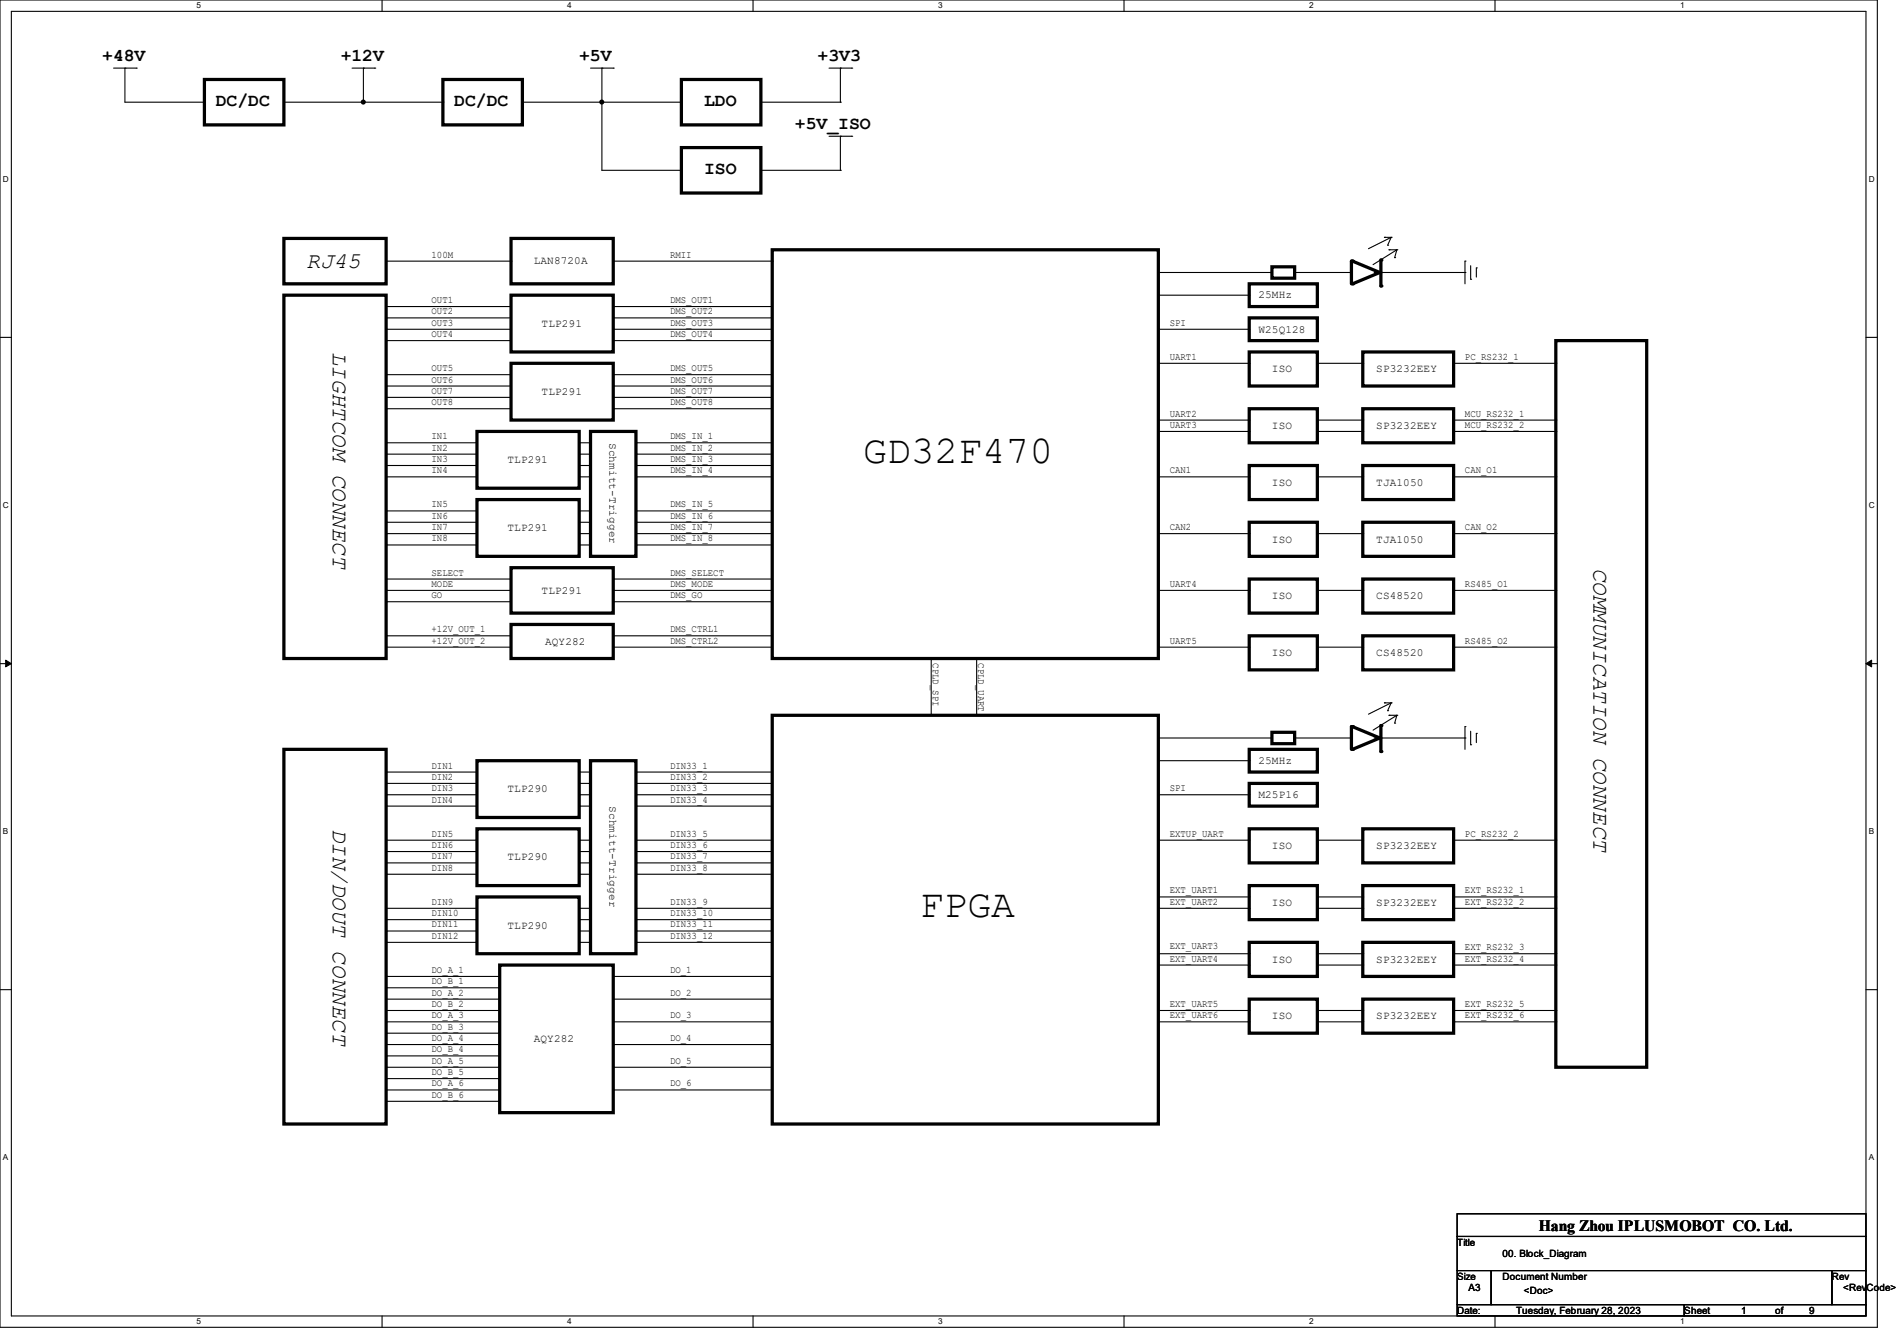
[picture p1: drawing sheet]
<svg xmlns="http://www.w3.org/2000/svg" width="297mm" height="210mm" viewBox="0 0 297 210" stroke-linecap="round" stroke-linejoin="round" font-family="sans-serif">
<g fill="none" stroke="#000" stroke-width=".17">
<path d="M0 0h293.9v207.9h-293.9zM1.8 1.8h290.3v204.3h-290.3zM17.8 10.7h3.5M19.6 10.7h.1M19.6 10.7v5.3h12.4M21.3 10.7h.1M32 16h.1M44.4 16h24.9M55.1 10.7h3.6M56.9 10.7h.1M56.9 16h.1M56.9 10.7v5.3"/>
<path d="M58.7 10.7h.1M59.8 0v1.8M69.3 16h.1M81.8 16h24.9M92.5 10.7h3.5M94.2 10.7h.1M94.2 16h.1M94.2 10.7v16h12.5M96 10.7h.1M106.7 16h.1M117.9 0v1.8M119.1 16h12.5"/>
<path d="M129.8 10.7h3.5M131.6 16h.1M131.6 10.7h.1M131.6 10.7v5.3M133.3 10.7h.1M176 0v1.8M234.1 0v1.8M106.7 26.7h.1M119.1 26.7h12.5M129.8 21.3h3.5M131.6 26.7h.1M131.6 21.3h.1"/>
<path d="M131.6 21.3v5.4M133.3 21.3h.1M216.7 37.2h.1M216.7 37.2h1.1M217.3 38.4h.1M217.5 39.1h.1M217.5 39.1h1.2M217.8 37.2h.1M217.8 37.2l-3.6 1.7M217.8 37.2l-.5 1.2M218.7 39.1h.1M218.7 39.1l-3.7 2.3"/>
<path d="M218.7 39.1l-.3 1.2M0 52.8h1.8M60.5 48h.1M60.5 49.8h.1M60.5 51.6h.1M60.5 53.3h.1M60.5 58.7h.1M60.5 51.6h19.5M60.5 40.9h19.5M60.5 48h19.5M60.5 49.8h19.5M60.5 53.3h19.5"/>
<path d="M60.5 58.7h19.5M80 40.9h.1M96 48h.1M96 49.8h.1M96 51.6h.1M96 53.3h.1M96 58.7h.1M96 51.6h24.9M96 40.9h24.9M96 48h24.9M96 49.8h24.9M96 53.3h24.9"/>
<path d="M96 58.7h24.9M120.9 40.9h.1M181.4 42.7h.1M181.4 51.6h14.2M181.4 46.2h14.2M181.4 42.7h17.7M181.4 56.9h14.2M195.6 51.6h.1M195.6 46.2h.1M195.6 56.9h.1M202.7 42.7h8.9M206.2 56.9h7.2"/>
<path d="M211.6 42.7h.1M213.4 56.9h.1M215.1 42.7h14.3M218.4 40.3h.1M227.6 56.9h16M229.4 40.9h.1M229.4 42.7h.1M229.4 40.9v3.5M230.3 43.7h.1M230.3 41.6v2.1M231.1 42h.1M231.1 42v1.4"/>
<path d="M243.6 56.9h.1M292.1 52.8h1.8M60.5 60.5h.1M60.5 62.2h.1M60.5 64h.1M60.5 69.3h.1M60.5 71.1h.1M60.5 72.9h.1M60.5 74.7h.1M60.5 60.5h19.5M60.5 62.2h19.5M60.5 64h19.5"/>
<path d="M60.5 69.3h14.2M60.5 71.1h14.2M60.5 72.9h14.2M60.5 74.7h14.2M90.7 69.3h.1M90.7 71.1h.1M90.7 72.9h.1M90.7 74.7h.1M90.7 69.3h1.8M90.7 71.1h1.8M90.7 72.9h1.8M90.7 74.7h1.8"/>
<path d="M96 60.5h.1M96 62.2h.1M96 64h.1M96 60.5h24.9M96 62.2h24.9M96 64h24.9M99.6 69.3h.1M99.6 71.1h.1M99.6 72.9h.1M99.6 74.7h.1M99.6 69.3h21.3M99.6 71.1h21.3"/>
<path d="M99.6 72.9h21.3M99.6 74.7h21.3M181.4 74.7h14.2M181.4 65.8h14.2M181.4 67.6h14.2M195.6 65.8h.1M195.6 67.6h.1M195.6 74.7h.1M206.2 74.7h7.2M206.2 65.8h7.2M206.2 67.6h7.2M213.4 65.8h.1"/>
<path d="M213.4 67.6h.1M213.4 74.7h.1M227.6 74.7h16M227.6 65.8h16M227.6 67.6h16M243.6 67.6h.1M243.6 65.8h.1M243.6 74.7h.1M60.5 80h.1M60.5 81.8h.1M60.5 83.6h.1M60.5 85.3h.1"/>
<path d="M60.5 90.7h.1M60.5 92.5h.1M60.5 94.2h.1M60.5 99.6h.1M60.5 80h14.2M60.5 81.8h14.2M60.5 83.6h14.2M60.5 85.3h14.2M60.5 90.7h19.5M60.5 92.5h19.5M60.5 94.2h19.5M60.5 99.6h19.5"/>
<path d="M90.7 80h.1M90.7 81.8h.1M90.7 83.6h.1M90.7 85.3h.1M90.7 80h1.8M90.7 81.8h1.8M90.7 83.6h1.8M90.7 85.3h1.8M96 90.7h.1M96 92.5h.1M96 94.2h.1M96 99.6h.1"/>
<path d="M96 90.7h24.9M96 92.5h24.9M96 94.2h24.9M96 99.6h24.9M99.6 80h.1M99.6 81.8h.1M99.6 83.6h.1M99.6 85.3h.1M99.6 80h21.3M99.6 81.8h21.3M99.6 83.6h21.3M99.6 85.3h21.3"/>
<path d="M181.4 83.6h14.2M181.4 92.5h14.2M195.6 83.6h.1M195.6 92.5h.1M206.2 83.6h7.2M206.2 92.5h7.2M213.4 83.6h.1M213.4 92.5h.1M227.6 83.6h16M227.6 92.5h16M243.6 83.6h.1M243.6 92.5h.1"/>
<path d="M0 103.9h1.8M60.5 101.3h.1M60.5 101.3h19.5M96 101.3h.1M96 101.3h24.9M145.8 112h.1M145.8 103.1v8.9M152.9 112h.1M152.9 103.1v8.9M181.4 115.6h.1M181.4 101.3h14.2M181.4 119.1h14.2"/>
<path d="M181.4 115.6h17.7M195.6 119.1h.1M195.6 101.3h.1M202.7 115.6h8.9M206.2 101.3h7.2M211.6 115.6h.1M213.4 101.3h.1M215.1 115.6h14.3M216.7 110.1h.1M216.7 110.1h1.1M217.3 111.3h.1M217.5 112h.1"/>
<path d="M217.5 112h1.2M217.8 110.1h.1M217.8 110.1l-3.6 1.7M217.8 110.1l-.5 1.2M218.4 113.2h.1M218.7 112h.1M218.7 112l-3.7 2.3M218.7 112l-.3 1.2M227.6 101.3h16M229.4 113.8h.1M229.4 115.6h.1M229.4 113.8v3.5"/>
<path d="M230.3 116.6h.1M230.3 114.5v2.1M231.1 114.9h.1M231.1 114.9v1.4M243.6 101.3h.1M292.1 103.9h1.8M60.5 120.9h.1M60.5 122.7h.1M60.5 124.5h.1M60.5 126.2h.1M60.5 131.6h.1M60.5 133.3h.1"/>
<path d="M60.5 135.1h.1M60.5 136.9h.1M60.5 120.9h14.2M60.5 122.7h14.2M60.5 124.5h14.2M60.5 126.2h14.2M60.5 131.6h14.2M60.5 133.3h14.2M60.5 135.1h14.2M60.5 136.9h14.2M90.7 120.9h.1M90.7 122.7h.1"/>
<path d="M90.7 124.5h.1M90.7 126.2h.1M90.7 131.6h.1M90.7 133.3h.1M90.7 135.1h.1M90.7 136.9h.1M90.7 120.9h1.8M90.7 122.7h1.8M90.7 124.5h1.8M90.7 126.2h1.8M90.7 131.6h1.8M90.7 133.3h1.8"/>
<path d="M90.7 135.1h1.8M90.7 136.9h1.8M99.6 120.9h.1M99.6 122.7h.1M99.6 124.5h.1M99.6 126.2h.1M99.6 131.6h.1M99.6 133.3h.1M99.6 135.1h.1M99.6 136.9h.1M99.6 120.9h21.3M99.6 122.7h21.3"/>
<path d="M99.6 124.5h21.3M99.6 126.2h21.3M99.6 131.6h21.3M99.6 133.3h21.3M99.6 135.1h21.3M99.6 136.9h21.3M181.4 124.5h14.2M181.4 131.6h14.2M195.6 124.5h.1M195.6 131.6h.1M206.2 131.6h7.2M213.4 131.6h.1"/>
<path d="M227.6 131.6h16M243.6 131.6h.1M0 155h1.8M60.5 152.9h.1M60.5 142.2h.1M60.5 144h.1M60.5 145.8h.1M60.5 147.6h.1M60.5 154.7h.1M60.5 156.5h.1M60.5 158.2h.1M60.5 152.9h17.7"/>
<path d="M60.5 144h14.2M60.5 142.2h14.2M60.5 147.6h14.2M60.5 145.8h14.2M60.5 156.5h17.7M60.5 154.7h17.7M60.5 158.2h17.7M90.7 144h.1M90.7 142.2h.1M90.7 147.6h.1M90.7 145.8h.1M90.7 144h1.8"/>
<path d="M90.7 142.2h1.8M90.7 147.6h1.8M90.7 145.8h1.8M96 152.9h.1M96 156.5h.1M96 152.9h24.9M96 156.5h24.9M99.6 142.2h.1M99.6 144h.1M99.6 145.8h.1M99.6 147.6h.1M99.6 144h21.3"/>
<path d="M99.6 142.2h21.3M99.6 147.6h21.3M99.6 145.8h21.3M181.4 142.2h14.2M181.4 158.2h14.2M181.4 140.5h14.2M181.4 149.4h14.2M181.4 151.1h14.2M195.6 140.5h.1M195.6 142.2h.1M195.6 149.4h.1M195.6 151.1h.1"/>
<path d="M195.6 158.2h.1M206.2 142.2h7.2M206.2 158.2h7.2M206.2 140.5h7.2M206.2 149.4h7.2M206.2 151.1h7.2M213.4 140.5h.1M213.4 142.2h.1M213.4 149.4h.1M213.4 151.1h.1M213.4 158.2h.1M227.6 142.2h16"/>
<path d="M227.6 158.2h16M227.6 140.5h16M227.6 149.4h16M227.6 151.1h16M243.6 142.2h.1M243.6 140.5h.1M243.6 149.4h.1M243.6 151.1h.1M243.6 158.2h.1M292.1 155h1.8M60.5 160h.1M60.5 161.8h.1"/>
<path d="M60.5 163.6h.1M60.5 165.4h.1M60.5 167.1h.1M60.5 168.9h.1M60.5 170.7h.1M60.5 172.5h.1M60.5 160h17.7M60.5 163.6h17.7M60.5 167.1h17.7M60.5 170.7h17.7M60.5 161.8h17.7M60.5 165.4h17.7"/>
<path d="M60.5 168.9h17.7M60.5 172.5h17.7M96 160h.1M96 163.6h.1M96 167.1h.1M96 170.7h.1M96 160h24.9M96 163.6h24.9M96 167.1h24.9M96 170.7h24.9M181.4 160h14.2M195.6 160h.1"/>
<path d="M206.2 160h7.2M213.4 160h.1M227.6 160h16M243.6 160h.1M228.1 190.1h64v3.5h-64zM228.1 193.6h64v5.4h-64zM228.1 199h5.4v5.3h-5.4zM233.5 199h53.3v5.3h-53.3zM286.8 199h5.3v5.3h-5.3zM59.8 206.1v1.8M117.9 206.1v1.8M176 206.1v1.8"/>
<path d="M228.1 204.3h35.6v1.8h-35.6zM234.1 206.1v1.8M263.7 204.3h28.4v1.8h-28.4z"/>
</g>
<path d="M.9 103.4l.9 .5-.9 .5zM292.1 103.9l.9-.5v1z" fill="#000"/>
<path d="M.9 103.4l.9 .5-.9 .5zM292.1 103.9l.9-.5v1z" fill="none" stroke="#000" stroke-width=".16"/>
<g fill="none" stroke="#000" stroke-width=".51">
<path d="M32 12.4h12.4v7.2h-12.4zM69.3 12.4h12.5v7.2h-12.5zM106.7 12.4h12.4v7.2h-12.4zM44.4 37.3h16.1v7.1h-16.1zM80 37.3h16v7.1h-16zM106.7 23.1h12.4v7.1h-12.4zM120.9 39.1h60.5v64h-60.5zM44.4 46.2h16.1v56.9h-16.1zM80 46.2h16v8.9h-16zM80 56.9h16v8.9h-16zM195.6 49.8h10.6v3.5h-10.6zM195.6 44.4h10.6v3.6h-10.6z"/>
<path d="M195.6 55.1h10.6v5.4h-10.6zM199.1 41.8h3.6v1.8h-3.6zM211.6 40.9v3.5M211.8 40.9l4.2 1.8-4.2 1.7M213.4 55.1h14.2v5.4h-14.2zM216.2 40.7v4.1M243.6 53.3h14.2v113.8h-14.2zM74.7 67.6h16v8.9h-16zM74.7 78.2h16v8.9h-16zM92.5 67.6h7.1v19.5h-7.1zM195.6 64h10.6v5.3h-10.6zM195.6 72.9h10.6v5.3h-10.6z"/>
<path d="M213.4 64h14.2v5.3h-14.2zM213.4 72.9h14.2v5.3h-14.2zM80 88.9h16v7.1h-16zM80 97.8h16v5.3h-16zM195.6 81.8h10.6v5.3h-10.6zM195.6 90.7h10.6v5.3h-10.6zM195.6 99.6h10.6v5.3h-10.6zM213.4 81.8h14.2v5.3h-14.2zM213.4 90.7h14.2v5.3h-14.2zM213.4 99.6h14.2v5.3h-14.2zM44.4 117.3h16.1v58.7h-16.1zM74.7 119.1h16v8.9h-16z"/>
<path d="M92.5 119.1h7.1v30.3h-7.1zM120.9 112h60.5v64h-60.5zM195.6 117.3h10.6v3.6h-10.6zM199.1 114.7h3.6v1.8h-3.6zM211.6 113.8v3.5M211.8 113.8l4.2 1.8-4.2 1.7M216.2 113.6v4.1M74.7 129.8h16v8.9h-16zM195.6 122.7h10.6v3.5h-10.6zM195.6 129.8h10.6v5.3h-10.6zM195.6 138.7h10.6v5.3h-10.6zM213.4 138.7h14.2v5.3h-14.2z"/>
<path d="M213.4 129.8h14.2v5.3h-14.2zM74.7 140.5h16v8.9h-16zM78.2 151.1h17.8v23.1h-17.8zM195.6 147.6h10.6v5.3h-10.6zM195.6 156.5h10.6v5.3h-10.6zM213.4 147.6h14.2v5.3h-14.2zM213.4 156.5h14.2v5.3h-14.2z"/>
<circle cx="56.9" cy="16" r=".15"/>
<circle cx="94.2" cy="16" r=".15"/>
</g>
<g fill="#000">
<circle cx="211.6" cy="40.9" r=".25"/>
<circle cx="211.8" cy="40.9" r=".25"/>
<circle cx="211.8" cy="44.4" r=".25"/>
<circle cx="216.2" cy="44.8" r=".25"/>
<circle cx="216.2" cy="40.7" r=".25"/>
<circle cx="211.6" cy="113.8" r=".25"/>
<circle cx="211.8" cy="113.8" r=".25"/>
<circle cx="211.8" cy="117.3" r=".25"/>
<circle cx="216.2" cy="117.7" r=".25"/>
<circle cx="216.2" cy="113.6" r=".25"/>
</g>
<g font-size="6.2">
<text x="135.1" y="72.5">GD32F470</text>
<text x="144" y="143.6">FPGA</text>
</g>
<g font-size="3.5">
<text x="48" y="42">RJ45</text>
<text x="52.1" y="55.1" transform="rotate(90 52.1 55.1)">LIGHTCOM CONNECT</text>
<text x="249.5" y="88.9" transform="rotate(90 249.5 88.9)">COMMUNICATION CONNECT</text>
<text x="52.1" y="129.8" transform="rotate(90 52.1 129.8)">DIN/DOUT CONNECT</text>
</g>
<g font-size="2.8">
<text x="16" y="9.5">+48V</text>
<text x="53.3" y="9.5">+12V</text>
<text x="90.7" y="9.5">+5V</text>
<text x="128" y="9.5">+3V3</text>
<text x="33.8" y="16.6">DC/DC</text>
<text x="71.1" y="16.6">DC/DC</text>
<text x="110.2" y="16.6">LDO</text>
<text x="124.5" y="20.2">+5V_ISO</text>
<text x="110.2" y="27.3">ISO</text>
</g>
<text font-size="2.5" x="240.9" y="192.7">Hang Zhou IPLUSMOBOT CO. Ltd.</text>
<g font-size="1.7">
<text x="83.6" y="41.4">LAN8720A</text>
<text x="197" y="46.7">25MHz</text>
<text x="84.8" y="51.2">TLP291</text>
<text x="197" y="52.1">W25Q128</text>
<text x="199.1" y="58.3">ISO</text>
<text x="215.5" y="58.3">SP3232EEY</text>
<text x="84.8" y="61.8">TLP291</text>
<text x="95.4" y="69.3" transform="rotate(90 95.4 69.3)">Schmitt-Trigger</text>
<text x="199.1" y="67.2">ISO</text>
<text x="215.5" y="67.2">SP3232EEY</text>
<text x="79.5" y="72.5">TLP291</text>
<text x="199.1" y="76.1">ISO</text>
<text x="215.5" y="76.1">TJA1050</text>
<text x="79.5" y="83.2">TLP291</text>
<text x="199.1" y="85">ISO</text>
<text x="215.5" y="85">TJA1050</text>
<text x="84.8" y="93">TLP291</text>
<text x="199.1" y="93.9">ISO</text>
<text x="215.5" y="93.9">CS48520</text>
<text x="85.3" y="101">AQY282</text>
<text x="199.1" y="102.7">ISO</text>
<text x="215.5" y="102.7">CS48520</text>
<text x="197" y="119.6">25MHz</text>
<text x="79.5" y="124.1">TLP290</text>
<text x="197" y="125">M25P16</text>
<text x="95.4" y="126.2" transform="rotate(90 95.4 126.2)">Schmitt-Trigger</text>
<text x="79.5" y="134.7">TLP290</text>
<text x="199.1" y="133">ISO</text>
<text x="215.5" y="133">SP3232EEY</text>
<text x="199.1" y="141.9">ISO</text>
<text x="215.5" y="141.9">SP3232EEY</text>
<text x="79.5" y="145.4">TLP290</text>
<text x="199.1" y="150.7">ISO</text>
<text x="215.5" y="150.7">SP3232EEY</text>
<text x="199.1" y="159.6">ISO</text>
<text x="215.5" y="159.6">SP3232EEY</text>
<text x="83.6" y="163.2">AQY282</text>
</g>
<g font-size="1.6">
<text x="67.6" y="40.3">100M</text>
<text x="104.9" y="40.3">RMII</text>
<text x="67.6" y="47.5">OUT1</text>
<text x="104.9" y="47.5">DMS_OUT1</text>
<text x="67.6" y="49.2">OUT2</text>
<text x="67.6" y="51">OUT3</text>
<text x="67.6" y="52.8">OUT4</text>
<text x="104.9" y="49.2">DMS_OUT2</text>
<text x="104.9" y="51">DMS_OUT3</text>
<text x="104.9" y="52.8">DMS_OUT4</text>
<text x="183.1" y="51">SPI</text>
<text x="67.6" y="58.1">OUT5</text>
<text x="67.6" y="59.9">OUT6</text>
<text x="104.9" y="58.1">DMS_OUT5</text>
<text x="104.9" y="59.9">DMS_OUT6</text>
<text x="183.1" y="56.3">UART1</text>
<text x="229.4" y="56.3">PC_RS232_1</text>
<text x="67.6" y="61.7">OUT7</text>
<text x="67.6" y="63.5">OUT8</text>
<text x="104.9" y="61.7">DMS_OUT7</text>
<text x="104.9" y="63.5">DMS_OUT8</text>
<text x="183.1" y="65.2">UART2</text>
<text x="229.4" y="65.2">MCU_RS232_1</text>
<text x="67.6" y="68.8">IN1</text>
<text x="67.6" y="70.6">IN2</text>
<text x="104.9" y="68.8">DMS_IN_1</text>
<text x="104.9" y="70.6">DMS_IN_2</text>
<text x="183.1" y="67">UART3</text>
<text x="229.4" y="67">MCU_RS232_2</text>
<text x="67.6" y="72.3">IN3</text>
<text x="67.6" y="74.1">IN4</text>
<text x="104.9" y="72.3">DMS_IN_3</text>
<text x="104.9" y="74.1">DMS_IN_4</text>
<text x="183.1" y="74.1">CAN1</text>
<text x="229.4" y="74.1">CAN_O1</text>
<text x="67.6" y="79.5">IN5</text>
<text x="67.6" y="83">IN7</text>
<text x="67.6" y="81.2">IN6</text>
<text x="104.9" y="79.5">DMS_IN_5</text>
<text x="104.9" y="81.2">DMS_IN_6</text>
<text x="104.9" y="83">DMS_IN_7</text>
<text x="183.1" y="83">CAN2</text>
<text x="229.4" y="83">CAN_O2</text>
<text x="67.6" y="84.8">IN8</text>
<text x="104.9" y="84.8">DMS_IN_8</text>
<text x="67.6" y="90.1">SELECT</text>
<text x="67.6" y="91.9">MODE</text>
<text x="67.6" y="93.7">GO</text>
<text x="104.9" y="90.1">DMS_SELECT</text>
<text x="104.9" y="91.9">DMS_MODE</text>
<text x="104.9" y="93.7">DMS_GO</text>
<text x="183.1" y="91.9">UART4</text>
<text x="229.4" y="91.9">RS485_O1</text>
<text x="67.6" y="99">+12V_OUT_1</text>
<text x="67.6" y="100.8">+12V_OUT_2</text>
<text x="104.9" y="99">DMS_CTRL1</text>
<text x="104.9" y="100.8">DMS_CTRL2</text>
<text x="183.1" y="100.8">UART5</text>
<text x="229.4" y="100.8">RS485_O2</text>
<text x="146" y="103.8" transform="rotate(90 146 103.8)">CPLD_SPI</text>
<text x="153.2" y="103.8" transform="rotate(90 153.2 103.8)">CPLD_UART</text>
<text x="67.6" y="120.4">DIN1</text>
<text x="67.6" y="122.1">DIN2</text>
<text x="67.6" y="123.9">DIN3</text>
<text x="67.6" y="125.7">DIN4</text>
<text x="104.9" y="120.4">DIN33_1</text>
<text x="104.9" y="122.1">DIN33_2</text>
<text x="104.9" y="123.9">DIN33_3</text>
<text x="104.9" y="125.7">DIN33_4</text>
<text x="183.1" y="123.9">SPI</text>
<text x="67.6" y="131">DIN5</text>
<text x="104.9" y="131">DIN33_5</text>
<text x="183.1" y="131">EXTUP_UART</text>
<text x="229.4" y="131">PC_RS232_2</text>
<text x="67.6" y="134.6">DIN7</text>
<text x="67.6" y="136.4">DIN8</text>
<text x="67.6" y="132.8">DIN6</text>
<text x="104.9" y="132.8">DIN33_6</text>
<text x="104.9" y="134.6">DIN33_7</text>
<text x="104.9" y="136.4">DIN33_8</text>
<text x="67.6" y="141.7">DIN9</text>
<text x="67.6" y="143.5">DIN10</text>
<text x="104.9" y="141.7">DIN33_9</text>
<text x="104.9" y="143.5">DIN33_10</text>
<text x="183.1" y="139.9">EXT_UART1</text>
<text x="183.1" y="141.7">EXT_UART2</text>
<text x="229.4" y="139.9">EXT_RS232_1</text>
<text x="229.4" y="141.7">EXT_RS232_2</text>
<text x="67.6" y="145.2">DIN11</text>
<text x="67.6" y="147">DIN12</text>
<text x="104.9" y="145.2">DIN33_11</text>
<text x="104.9" y="147">DIN33_12</text>
<text x="183.1" y="148.6">EXT_UART3</text>
<text x="229.4" y="148.8">EXT_RS232_3</text>
<text x="67.6" y="152.4">DO_A_1</text>
<text x="67.6" y="154.1">DO_B_1</text>
<text x="67.6" y="155.9">DO_A_2</text>
<text x="104.9" y="152.4">DO_1</text>
<text x="104.9" y="155.9">DO_2</text>
<text x="183.1" y="150.6">EXT_UART4</text>
<text x="229.4" y="150.6">EXT_RS232_4</text>
<text x="67.6" y="157.7">DO_B_2</text>
<text x="67.6" y="159.5">DO_A_3</text>
<text x="67.6" y="161.2">DO_B_3</text>
<text x="104.9" y="159.5">DO_3</text>
<text x="183.1" y="157.7">EXT_UART5</text>
<text x="183.1" y="159.5">EXT_UART6</text>
<text x="229.4" y="157.7">EXT_RS232_5</text>
<text x="229.4" y="159.5">EXT_RS232_6</text>
<text x="67.6" y="163">DO_A_4</text>
<text x="67.6" y="164.8">DO_B_4</text>
<text x="67.6" y="166.6">DO_A_5</text>
<text x="104.9" y="163">DO_4</text>
<text x="104.9" y="166.6">DO_5</text>
<text x="67.6" y="168.4">DO_B_5</text>
<text x="67.6" y="170.1">DO_A_6</text>
<text x="67.6" y="171.9">DO_B_6</text>
<text x="104.9" y="170.1">DO_6</text>
<text x="228.1" y="195.1">Title</text>
<text x="235.2" y="196.8">00. Block_Diagram</text>
<text x="228.1" y="200.4">Size</text>
<text x="229.9" y="202.2">A3</text>
<text x="235.2" y="200.4">Document Number</text>
<text x="238.6" y="202.7">&lt;Doc&gt;</text>
<text x="286.8" y="200.4">Rev</text>
<text x="288.6" y="202.2">&lt;Rev</text>
<text x="292.2" y="202.2">Co</text>
<text x="294.3" y="202.2">de&gt;</text>
<text x="228.1" y="205.7">Date:</text>
<text x="237.4" y="205.7">Tuesday, February 28, 2023</text>
<text x="263.7" y="205.7">Sheet</text>
<text x="272.6" y="205.7">1</text>
<text x="277.9" y="205.7">of</text>
<text x="283.3" y="205.7">9</text>
</g>
<g font-size="1.3">
<text x="30.8" y="1.3">5</text>
<text x="88.8" y="1.3">4</text>
<text x="146.9" y="1.3">3</text>
<text x="205" y="1.3">2</text>
<text x="263.1" y="1.3">1</text>
<text x=".5" y="28.4">D</text>
<text x="292.6" y="28.4">D</text>
<text x=".5" y="79.5">C</text>
<text x="292.6" y="79.5">C</text>
<text x=".5" y="130.6">B</text>
<text x="292.6" y="130.6">B</text>
<text x=".5" y="181.7">A</text>
<text x="292.6" y="181.7">A</text>
<text x="30.8" y="207.4">5</text>
<text x="88.8" y="207.4">4</text>
<text x="146.9" y="207.4">3</text>
<text x="205" y="207.4">2</text>
<text x="263.1" y="207.4">1</text>
</g>
</svg>
